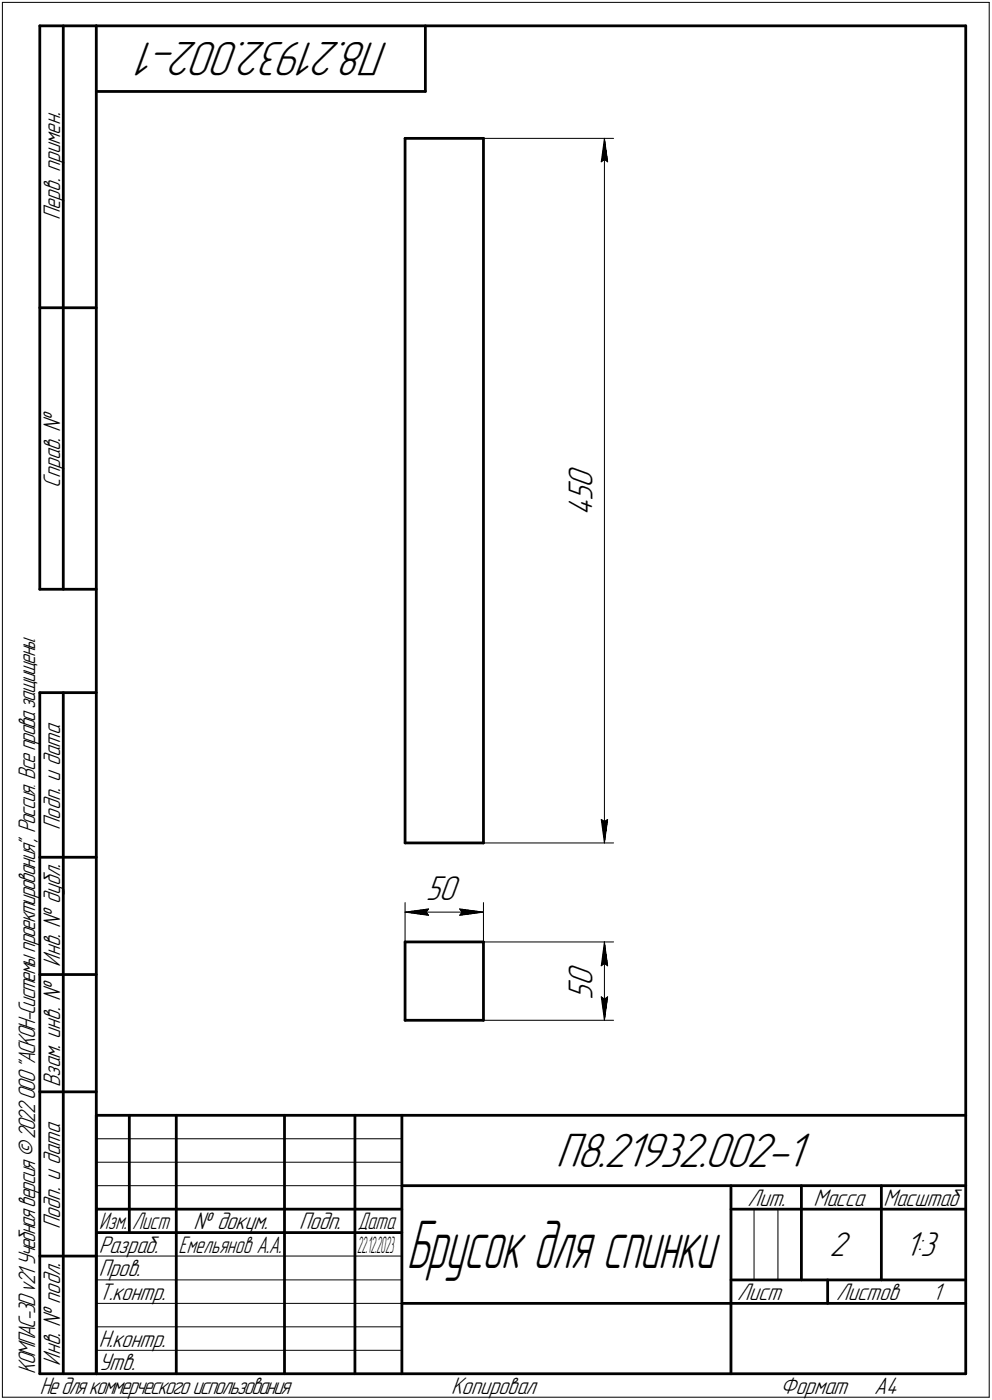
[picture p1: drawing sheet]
<svg xmlns="http://www.w3.org/2000/svg" width="211mm" height="298mm" viewBox="0 0 211 298" stroke-linecap="round" stroke-linejoin="round" font-family="sans-serif">
<g fill="none" stroke="#000" stroke-width=".59">
<path d="M8.5 5.5v120zM8.5 5.5h12zM13.5 5.5v120zM20.5 5.5v287zM20.5 5.5h185zM20.5 19.5h70zM90.5 5.5v14zM205.5 5.5v287zM86.2 29.5h16.7zM86.2 29.5v150zM102.9 29.5v150zM8.5 65.5h12z"/>
<path d="M8.5 125.5h12zM8.5 147.5v145zM8.5 147.5h12zM13.5 147.5v145zM86.2 179.5h16.7zM8.5 182.5h12zM8.5 207.5h12zM86.2 217.3h16.7zM86.2 200.6h16.7zM86.2 200.6v16.7zM102.9 200.6v16.7zM8.5 232.5h12z"/>
<path d="M20.5 237.5h185zM20.5 237.5v55zM27.5 237.5v25zM37.5 237.5v55zM60.5 237.5v55zM75.5 237.5v55zM85.5 237.5v55zM20.5 257.5h65zM85.5 252.5h120zM155.5 252.5v40zM155.5 257.5h15zM170.5 252.5v20z"/>
<path d="M170.5 257.5h35zM187.5 252.5v20zM8.5 267.5h12zM20.5 262.5h65zM85.5 277.5h70zM155.5 277.5h50zM155.5 272.5h50zM176.1 272.5v5zM8.5 292.5h12zM20.5 292.5h185z"/>
</g>
<g fill="none" stroke="#000" stroke-width=".21">
<path d="M.5 .5v297zM.5 .5h210zM210.5 .5v297zM102.9 29.5h27.7zM127.9 34.5l.7-.5zM128.6 29.5l.7 5zM128.6 34l.7 .5zM128.6 29.5l-.7 5zM128.6 29.5v150zM102.9 179.5h27.7zM127.9 174.5l.7 5zM127.9 174.5l.7 .4z"/>
<path d="M128.6 174.9l.7-.4zM129.3 174.5l-.7 5zM86.2 192.2v8.4zM86.2 194.2l5-.7zM86.2 194.2l5 .7zM86.2 194.2h16.7zM90.7 194.2l.5 .7zM91.2 193.5l-.5 .7zM97.8 194.9l5.1-.7zM97.8 193.5l.5 .7zM97.8 193.5l5.1 .7zM98.3 194.2l-.5 .7z"/>
<path d="M102.9 192.2v8.4zM102.9 200.6h27.7zM102.9 217.3h27.7zM127.9 205.7l.7-.6zM127.9 212.3l.7 5zM127.9 212.3l.7 .5zM128.6 200.6l.7 5.1zM128.6 205.1l.7 .6zM128.6 200.6l-.7 5.1zM128.6 212.8l.7-.5zM128.6 200.6v16.7zM129.3 212.3l-.7 5z"/>
<path d="M20.5 247.5h65zM20.5 252.5h65zM20.5 242.5h65zM160.4 257.5v15zM165.5 257.5v15zM20.5 267.5h65zM20.5 272.5h65zM20.5 277.5h65zM.5 297.5h210zM20.5 282.5h65zM20.5 287.5h65z"/>
</g>
<g fill="#fff" stroke="#fff" stroke-width=".21">
<path d="M120.5 205.1h7.1zM120.5 205.1h7.1zM120.5 205.2h7.1zM120.5 205.3h7.1zM120.5 205.4h7.1zM120.5 205.5h7.1zM120.5 205.6h7.1zM120.5 205.7h7.1zM120.5 205.7h7.1zM120.5 205.8h7.1zM120.5 205.9h7.1zM120.5 206h7.1zM120.5 206.1h7.1zM120.5 206.2h7.1zM120.5 206.2h7.1zM120.5 206.3h7.1zM120.5 206.4h7.1zM120.5 206.5h7.1zM120.5 206.6h7.1zM120.5 206.7h7.1zM120.5 206.8h7.1zM120.5 206.8h7.1zM120.5 206.9h7.1zM120.5 207h7.1zM120.5 207.1h7.1zM120.5 207.2h7.1zM120.5 207.3h7.1zM120.5 207.3h7.1zM120.5 207.4h7.1zM120.5 207.5h7.1zM120.5 207.6h7.1zM120.5 207.7h7.1zM120.5 207.8h7.1zM120.5 207.9h7.1zM120.5 207.9h7.1zM120.5 208h7.1zM120.5 208.1h7.1zM120.5 208.2h7.1zM120.5 208.3h7.1zM120.5 208.4h7.1zM120.5 208.4h7.1zM120.5 208.5h7.1zM120.5 208.6h7.1zM120.5 208.7h7.1zM120.5 208.8h7.1zM120.5 208.9h7.1zM120.5 209h7.1zM120.5 209h7.1zM120.5 209.1h7.1zM120.5 209.2h7.1zM120.5 209.3h7.1zM120.5 209.4h7.1zM120.5 209.5h7.1zM120.5 209.5h7.1zM120.5 209.6h7.1zM120.5 209.7h7.1zM120.5 209.8h7.1zM120.5 209.9h7.1zM120.5 210h7.1zM120.5 210.1h7.1zM120.5 210.1h7.1zM120.5 210.2h7.1zM120.5 210.3h7.1zM120.5 210.4h7.1zM120.5 210.5h7.1zM120.5 210.6h7.1zM120.5 210.7h7.1zM120.5 210.7h7.1zM120.5 210.8h7.1zM120.5 210.9h7.1zM120.5 211h7.1zM120.5 211.1h7.1zM120.5 211.2h7.1zM120.5 211.2h7.1zM120.5 211.3h7.1zM120.5 211.4h7.1zM120.5 211.5h7.1zM120.5 211.6h7.1zM120.5 211.7h7.1zM120.5 211.8h7.1zM120.5 211.8h7.1zM120.5 211.9h7.1zM120.5 212h7.1zM120.5 212.1h7.1zM120.5 212.2h7.1zM120.5 212.3h7.1zM120.5 212.3h7.1zM120.5 212.4h7.1zM120.5 212.5h7.1zM120.5 212.6h7.1zM120.5 212.7h7.1zM120.5 212.8h7.1z"/>
<path d="M128.5 200.8h.3zM128.5 200.9h.3zM128.4 201h.5zM128.4 201.1h.5zM128.4 201.2h.5zM128.4 201.3h.5zM128.4 201.3h.5zM128.3 201.4h.7zM128.3 201.5h.7zM128.3 201.6h.7zM128.2 201.7h.9zM128.2 201.8h.9zM128.1 201.8h1.1zM128.1 201.9h1.1zM128.1 202h1.1zM128 202.1h1.3zM128 202.2h1.3zM127.9 202.3h1.5zM127.9 202.4h1.5zM127.8 202.4h1.6zM127.8 202.5h1.7zM127.8 202.6h1.7zM127.8 202.7h1.7zM127.8 202.8h1.7zM127.8 202.9h1.7zM127.8 202.9h1.7zM127.8 203h1.7zM127.8 203.1h1.7zM127.8 203.2h1.7zM127.8 203.3h1.7zM127.8 203.4h1.7zM127.8 203.5h1.7zM127.8 203.5h1.7zM127.8 203.6h1.7zM127.7 203.7h1.8zM127.7 203.8h1.8zM127.7 203.9h1.8zM127.7 204h1.9zM127.7 204h1.9zM127.7 204.1h1.9zM127.7 204.2h1.9zM127.6 204.3h2zM127.6 204.4h2zM127.6 204.5h2zM127.6 204.6h2zM127.6 204.6h2.1zM127.6 204.7h2.1zM127.6 204.8h2.1zM127.5 204.9h2.2zM127.5 205h2.2zM127.5 205.1h2.2zM127.5 205.1h2.2zM127.5 205.2h2.2zM127.5 205.3h2.2zM127.5 205.4h2.3zM127.4 205.5h2.4zM127.4 205.6h2.4zM127.4 205.7h2.4zM127.4 205.7h2.4zM127.4 205.8h2.4zM127.4 205.9h2.4zM127.4 206h2.4z"/>
<path d="M127.3 211.8h2.5zM127.4 211.8h2.4zM127.4 211.9h2.4zM127.4 212h2.4zM127.4 212.1h2.4zM127.4 212.2h2.4zM127.4 212.3h2.4zM127.4 212.3h2.4zM127.5 212.4h2.3zM127.5 212.5h2.2zM127.5 212.6h2.2zM127.5 212.7h2.2zM127.5 212.8h2.2zM127.5 212.9h2.2zM127.5 212.9h2.2zM127.6 213h2.1zM127.6 213.1h2.1zM127.6 213.2h2.1zM127.6 213.3h2zM127.6 213.4h2zM127.6 213.4h2zM127.6 213.5h2zM127.6 213.6h2zM127.7 213.7h1.9zM127.7 213.8h1.9zM127.7 213.9h1.9zM127.7 214h1.9zM127.7 214h1.8zM127.7 214.1h1.8zM127.7 214.2h1.8zM127.8 214.3h1.7zM127.8 214.4h1.7zM127.8 214.5h1.7zM127.8 214.5h1.7zM127.8 214.6h1.7zM127.8 214.7h1.7zM127.8 214.8h1.7zM127.8 214.9h1.7zM127.8 215h1.7zM127.8 215.1h1.7zM127.8 215.1h1.7zM127.8 215.2h1.7zM127.8 215.3h1.7zM127.8 215.4h1.7zM127.8 215.5h1.6zM127.9 215.6h1.5zM127.9 215.6h1.5zM128 215.7h1.3zM128 215.8h1.3zM128.1 215.9h1.1zM128.1 216h1.1zM128.1 216.1h1zM128.2 216.2h.9zM128.2 216.2h.9zM128.3 216.3h.7zM128.3 216.4h.7zM128.4 216.5h.5zM128.4 216.6h.5zM128.4 216.7h.5zM128.4 216.7h.5zM128.4 216.8h.5zM128.5 216.9h.3zM128.5 217h.3z"/>
<path d="M90.6 186.1h7.8zM90.6 186.2h7.8zM90.6 186.3h7.8zM90.6 186.4h7.8zM90.6 186.4h7.8zM90.6 186.5h7.8zM90.6 186.6h7.8zM90.6 186.7h7.8zM90.6 186.8h7.8zM90.6 186.9h7.8zM90.6 186.9h7.8zM90.6 187h7.8zM90.6 187.1h7.8zM90.6 187.2h7.8zM90.6 187.3h7.8zM90.6 187.4h7.8zM90.6 187.5h7.8zM90.6 187.5h7.8zM90.6 187.6h7.8zM90.6 187.7h7.8zM90.6 187.8h7.8zM90.6 187.9h7.8zM90.6 188h7.8zM90.6 188h7.8zM90.6 188.1h7.8zM90.6 188.2h7.8zM90.6 188.3h7.8zM90.6 188.4h7.8zM90.6 188.5h7.8zM90.6 188.6h7.8zM90.6 188.6h7.8zM90.6 188.7h7.8zM90.6 188.8h7.8zM90.6 188.9h7.8zM90.6 189h7.8zM90.6 189.1h7.8zM90.6 189.1h7.8zM90.6 189.2h7.8zM90.6 189.3h7.8zM90.6 189.4h7.8zM90.6 189.5h7.8zM90.6 189.6h7.8zM90.6 189.7h7.8zM90.6 189.7h7.8zM90.6 189.8h7.8zM90.6 189.9h7.8zM90.6 190h7.8zM90.6 190.1h7.8zM90.6 190.2h7.8zM90.6 190.2h7.8zM90.6 190.3h7.8zM90.6 190.4h7.8zM90.6 190.5h7.8zM90.6 190.6h7.8zM90.6 190.7h7.8zM90.6 190.8h7.8zM90.6 190.8h7.8zM90.6 190.9h7.8zM90.6 191h7.8zM90.6 191.1h7.8zM90.6 191.2h7.8zM90.6 191.3h7.8zM90.6 191.3h7.8zM90.6 191.4h7.8zM90.6 191.5h7.8zM90.6 191.6h7.8zM90.6 191.7h7.8zM90.6 191.8h7.8zM90.6 191.9h7.8zM90.6 191.9h7.8zM90.6 192h7.8zM90.6 192.1h7.8zM90.6 192.2h7.8zM90.6 192.3h7.8zM90.6 192.4h7.8zM90.6 192.4h7.8zM90.6 192.5h7.8zM90.6 192.6h7.8zM90.6 192.7h7.8zM90.6 192.8h7.8zM90.6 192.9h7.8zM90.6 193h7.8zM90.6 193h7.8zM90.6 193.1h7.8z"/>
<path d="M91.1 193h.6zM90.5 193.1h1.2zM89.8 193.2h1.9zM89.2 193.3h2.5zM88.6 193.4h3.1zM88 193.5h3.7zM87.8 193.5h3.9zM87.6 193.6h4.1zM87.4 193.7h4.3zM87.2 193.8h4.5zM87 193.9h4.7zM86.8 194h4.9zM86.6 194.1h5.1zM86.4 194.1h5.3zM86.2 194.2h5.5zM86.4 194.3h5.3zM86.6 194.4h5.1zM86.8 194.5h4.9zM87 194.6h4.7zM87.2 194.6h4.5zM87.4 194.7h4.3zM87.6 194.8h4.1zM87.8 194.9h3.9zM88 195h3.7zM88.7 195.1h3zM89.5 195.2h2.2zM90.3 195.2h1.4zM91 195.3h.7z"/>
<path d="M97.4 193h.6zM97.4 193.1h1.2zM97.4 193.2h1.8zM97.4 193.3h2.4zM97.4 193.4h3zM97.4 193.5h3.6zM97.4 193.5h3.9zM97.4 193.6h4zM97.4 193.7h4.3zM97.4 193.8h4.5zM97.4 193.9h4.7zM97.4 194h4.9zM97.4 194.1h5.1zM97.4 194.1h5.3zM97.4 194.2h5.5zM97.4 194.3h5.3zM97.4 194.4h5.1zM97.4 194.5h4.9zM97.4 194.6h4.7zM97.4 194.6h4.5zM97.4 194.7h4.3zM97.4 194.8h4zM97.4 194.9h3.9zM97.4 195h3.6zM97.4 195.1h2.9zM97.4 195.2h2.2zM97.4 195.2h1.5zM97.4 195.3h.7z"/>
<path d="M120.5 99h7.1zM120.5 99.1h7.1zM120.5 99.1h7.1zM120.5 99.2h7.1zM120.5 99.3h7.1zM120.5 99.4h7.1zM120.5 99.5h7.1zM120.5 99.6h7.1zM120.5 99.7h7.1zM120.5 99.7h7.1zM120.5 99.8h7.1zM120.5 99.9h7.1zM120.5 100h7.1zM120.5 100.1h7.1zM120.5 100.2h7.1zM120.5 100.2h7.1zM120.5 100.3h7.1zM120.5 100.4h7.1zM120.5 100.5h7.1zM120.5 100.6h7.1zM120.5 100.7h7.1zM120.5 100.8h7.1zM120.5 100.8h7.1zM120.5 100.9h7.1zM120.5 101h7.1zM120.5 101.1h7.1zM120.5 101.2h7.1zM120.5 101.3h7.1zM120.5 101.3h7.1zM120.5 101.4h7.1zM120.5 101.5h7.1zM120.5 101.6h7.1zM120.5 101.7h7.1zM120.5 101.8h7.1zM120.5 101.9h7.1zM120.5 101.9h7.1zM120.5 102h7.1zM120.5 102.1h7.1zM120.5 102.2h7.1zM120.5 102.3h7.1zM120.5 102.4h7.1zM120.5 102.4h7.1zM120.5 102.5h7.1zM120.5 102.6h7.1zM120.5 102.7h7.1zM120.5 102.8h7.1zM120.5 102.9h7.1zM120.5 103h7.1zM120.5 103h7.1zM120.5 103.1h7.1zM120.5 103.2h7.1zM120.5 103.3h7.1zM120.5 103.4h7.1zM120.5 103.5h7.1zM120.5 103.5h7.1zM120.5 103.6h7.1zM120.5 103.7h7.1zM120.5 103.8h7.1zM120.5 103.9h7.1zM120.5 104h7.1zM120.5 104.1h7.1zM120.5 104.1h7.1zM120.5 104.2h7.1zM120.5 104.3h7.1zM120.5 104.4h7.1zM120.5 104.5h7.1zM120.5 104.6h7.1zM120.5 104.6h7.1zM120.5 104.7h7.1zM120.5 104.8h7.1zM120.5 104.9h7.1zM120.5 105h7.1zM120.5 105.1h7.1zM120.5 105.2h7.1zM120.5 105.2h7.1zM120.5 105.3h7.1zM120.5 105.4h7.1zM120.5 105.5h7.1zM120.5 105.6h7.1zM120.5 105.7h7.1zM120.5 105.7h7.1zM120.5 105.8h7.1zM120.5 105.9h7.1zM120.5 106h7.1zM120.5 106.1h7.1zM120.5 106.2h7.1zM120.5 106.3h7.1zM120.5 106.3h7.1zM120.5 106.4h7.1zM120.5 106.5h7.1zM120.5 106.6h7.1zM120.5 106.7h7.1zM120.5 106.8h7.1zM120.5 106.8h7.1zM120.5 106.9h7.1zM120.5 107h7.1zM120.5 107.1h7.1zM120.5 107.2h7.1zM120.5 107.3h7.1zM120.5 107.4h7.1zM120.5 107.4h7.1zM120.5 107.5h7.1zM120.5 107.6h7.1zM120.5 107.7h7.1zM120.5 107.8h7.1zM120.5 107.9h7.1zM120.5 107.9h7.1zM120.5 108h7.1zM120.5 108.1h7.1zM120.5 108.2h7.1zM120.5 108.3h7.1zM120.5 108.4h7.1zM120.5 108.5h7.1zM120.5 108.5h7.1zM120.5 108.6h7.1zM120.5 108.7h7.1zM120.5 108.8h7.1zM120.5 108.9h7.1zM120.5 109h7.1zM120.5 109.1h7.1zM120.5 109.1h7.1zM120.5 109.2h7.1zM120.5 109.3h7.1zM120.5 109.4h7.1zM120.5 109.5h7.1zM120.5 109.6h7.1zM120.5 109.6h7.1zM120.5 109.7h7.1zM120.5 109.8h7.1z"/>
<path d="M128.5 29.7h.3zM128.5 29.8h.3zM128.4 29.9h.5zM128.4 30h.5zM128.4 30.1h.5zM128.4 30.1h.5zM128.4 30.2h.5zM128.3 30.3h.7zM128.3 30.4h.7zM128.2 30.5h.9zM128.2 30.6h.9zM128.1 30.6h1zM128.1 30.7h1.1zM128.1 30.8h1.1zM128 30.9h1.3zM128 31h1.3zM127.9 31.1h1.5zM127.9 31.2h1.5zM127.8 31.2h1.6zM127.8 31.3h1.7zM127.8 31.4h1.7zM127.8 31.5h1.7zM127.8 31.6h1.7zM127.8 31.7h1.7zM127.8 31.7h1.7zM127.8 31.8h1.7zM127.8 31.9h1.7zM127.8 32h1.7zM127.8 32.1h1.7zM127.8 32.2h1.7zM127.8 32.3h1.7zM127.8 32.3h1.7zM127.8 32.4h1.7zM127.7 32.5h1.8zM127.7 32.6h1.8zM127.7 32.7h1.8zM127.7 32.8h1.9zM127.7 32.9h1.9zM127.7 32.9h1.9zM127.7 33h1.9zM127.6 33.1h2zM127.6 33.2h2zM127.6 33.3h2zM127.6 33.4h2zM127.6 33.4h2zM127.6 33.5h2.1zM127.6 33.6h2.1zM127.6 33.7h2.1zM127.5 33.8h2.2zM127.5 33.9h2.2zM127.5 34h2.2zM127.5 34h2.2zM127.5 34.1h2.2zM127.5 34.2h2.2zM127.5 34.3h2.3zM127.4 34.4h2.4zM127.4 34.5h2.4zM127.4 34.5h2.4zM127.4 34.6h2.4zM127.4 34.7h2.4zM127.4 34.8h2.4zM127.4 34.9h2.4z"/>
<path d="M127.3 174h2.5zM127.4 174.1h2.4zM127.4 174.2h2.4zM127.4 174.2h2.4zM127.4 174.3h2.4zM127.4 174.4h2.4zM127.4 174.5h2.4zM127.4 174.6h2.4zM127.5 174.7h2.3zM127.5 174.8h2.2zM127.5 174.8h2.2zM127.5 174.9h2.2zM127.5 175h2.2zM127.5 175.1h2.2zM127.5 175.2h2.2zM127.6 175.3h2.1zM127.6 175.3h2.1zM127.6 175.4h2.1zM127.6 175.5h2zM127.6 175.6h2zM127.6 175.7h2zM127.6 175.8h2zM127.6 175.9h2zM127.7 175.9h1.9zM127.7 176h1.9zM127.7 176.1h1.9zM127.7 176.2h1.9zM127.7 176.3h1.8zM127.7 176.4h1.8zM127.7 176.4h1.8zM127.8 176.5h1.7zM127.8 176.6h1.7zM127.8 176.7h1.7zM127.8 176.8h1.7zM127.8 176.9h1.7zM127.8 177h1.7zM127.8 177h1.7zM127.8 177.1h1.7zM127.8 177.2h1.7zM127.8 177.3h1.7zM127.8 177.4h1.7zM127.8 177.5h1.7zM127.8 177.5h1.7zM127.8 177.6h1.7zM127.8 177.7h1.6zM127.9 177.8h1.5zM127.9 177.9h1.5zM128 178h1.3zM128 178.1h1.3zM128.1 178.1h1.1zM128.1 178.2h1.1zM128.1 178.3h1zM128.2 178.4h.9zM128.2 178.5h.9zM128.3 178.6h.7zM128.3 178.6h.7zM128.4 178.7h.5zM128.4 178.8h.5zM128.4 178.9h.5zM128.4 179h.5zM128.4 179.1h.5zM128.5 179.2h.3zM128.5 179.2h.3z"/>
</g>
<g fill="#000" stroke="#000" stroke-width=".21">
<path d="M128.4 30.7h.2zM128.4 30.8h.2zM128.4 30.9h.2zM128.4 31h.2zM128.4 31.1h.2zM128.4 31.2h.2zM128.4 31.2h.2zM128.4 31.3h.2zM128.4 31.4h.2zM128.4 31.5h.2zM128.4 31.6h.2zM128.4 31.7h.2zM128.4 31.7h.2zM128.4 31.8h.2zM128.4 31.9h.2zM128.3 32h.3zM128.3 32.1h.3zM128.3 32.2h.3zM128.3 32.3h.3zM128.3 32.3h.3zM128.3 32.4h.3zM128.3 32.5h.3zM128.2 32.6h.4zM128.2 32.7h.4zM128.2 32.8h.4zM128.2 32.9h.4zM128.2 32.9h.4zM128.2 33h.4zM128.2 33.1h.4zM128.2 33.2h.4zM128.1 33.3h.5zM128.1 33.4h.5zM128.1 33.4h.5zM128.1 33.5h.5zM128.1 33.6h.5zM128.1 33.7h.5zM128.1 33.8h.5zM128 33.9h.6zM128 34h.6zM128 34h.5zM128 34.1h.4zM128 34.2h.3zM128 34.3h.2z"/>
<path d="M128.6 30.1h.2zM128.6 30.2h.2zM128.6 30.3h.2zM128.6 30.4h.2zM128.6 30.5h.2zM128.6 30.6h.2zM128.6 30.6h.2zM128.6 30.7h.3zM128.6 30.8h.3zM128.6 30.9h.3zM128.6 31h.3zM128.6 31.1h.3zM128.6 31.2h.3zM128.6 31.2h.3zM128.6 31.3h.3zM128.6 31.4h.3zM128.6 31.5h.3zM128.6 31.6h.3zM128.6 31.7h.3zM128.6 31.7h.3zM128.6 31.8h.3zM128.6 31.9h.3zM128.6 32h.4zM128.6 32.1h.4zM128.6 32.2h.4zM128.6 32.3h.4zM128.6 32.3h.4zM128.6 32.4h.4zM128.6 32.5h.4zM128.6 32.6h.5zM128.6 32.7h.5zM128.6 32.8h.5zM128.6 32.9h.5zM128.6 32.9h.5zM128.6 33h.5zM128.6 33.1h.5zM128.6 33.2h.5zM128.6 33.3h.6zM128.6 33.4h.6zM128.6 33.4h.6zM128.6 33.5h.6zM128.6 33.6h.6zM128.6 33.7h.6zM128.6 33.8h.6zM128.6 33.9h.7zM128.6 34h.7zM128.8 34h.5zM128.9 34.1h.4zM128.9 34.2h.4zM129.1 34.3h.2z"/>
<path d="M128 174.7h.3zM128 174.8h.4zM128 174.8h.5zM128 174.9h.6zM128 175h.6zM128 175.1h.6zM128.1 175.2h.5zM128.1 175.3h.5zM128.1 175.3h.5zM128.1 175.4h.5zM128.1 175.5h.5zM128.1 175.6h.5zM128.1 175.7h.5zM128.2 175.8h.4zM128.2 175.9h.4zM128.2 175.9h.4zM128.2 176h.4zM128.2 176.1h.4zM128.2 176.2h.4zM128.2 176.3h.4zM128.2 176.4h.4zM128.3 176.4h.3zM128.3 176.5h.3zM128.3 176.6h.3zM128.3 176.7h.3zM128.3 176.8h.3zM128.3 176.9h.3zM128.3 177h.3zM128.4 177h.2zM128.4 177.1h.2zM128.4 177.2h.2zM128.4 177.3h.2zM128.4 177.4h.2zM128.4 177.5h.2zM128.4 177.5h.2zM128.4 177.6h.2zM128.4 177.7h.2zM128.4 177.8h.2zM128.4 177.9h.2zM128.4 178h.2zM128.4 178.1h.2zM128.4 178.1h.2zM128.4 178.2h.2z"/>
<path d="M129 174.7h.3zM128.9 174.8h.4zM128.8 174.8h.5zM128.6 174.9h.7zM128.6 175h.7zM128.6 175.1h.7zM128.6 175.2h.6zM128.6 175.3h.6zM128.6 175.3h.6zM128.6 175.4h.6zM128.6 175.5h.6zM128.6 175.6h.6zM128.6 175.7h.6zM128.6 175.8h.5zM128.6 175.9h.5zM128.6 175.9h.5zM128.6 176h.5zM128.6 176.1h.5zM128.6 176.2h.5zM128.6 176.3h.5zM128.6 176.4h.5zM128.6 176.4h.4zM128.6 176.5h.4zM128.6 176.6h.4zM128.6 176.7h.4zM128.6 176.8h.4zM128.6 176.9h.4zM128.6 177h.4zM128.6 177h.3zM128.6 177.1h.3zM128.6 177.2h.3zM128.6 177.3h.3zM128.6 177.4h.3zM128.6 177.5h.3zM128.6 177.5h.3zM128.6 177.6h.3zM128.6 177.7h.3zM128.6 177.8h.3zM128.6 177.9h.3zM128.6 178h.3zM128.6 178.1h.3zM128.6 178.1h.3zM128.6 178.2h.3zM128.6 178.3h.2zM128.6 178.4h.2zM128.6 178.5h.2zM128.6 178.6h.2zM128.6 178.6h.2zM128.6 178.7h.2zM128.6 178.8h.2z"/>
<path d="M86.2 194.2h4.5zM86.9 194.3h3.9zM87.5 194.4h3.3zM88.1 194.5h2.8zM88.7 194.6h2.2zM89.3 194.6h1.7zM90 194.7h1.1zM90.6 194.8h.6z"/>
<path d="M90.6 193.6h.6zM90 193.7h1.1zM89.3 193.8h1.7zM88.7 193.9h2.2zM88.1 194h2.8zM87.5 194.1h3.3zM86.9 194.1h3.9z"/>
<path d="M97.9 193.6h.6zM98 193.7h1.1zM98 193.8h1.7zM98 193.9h2.3zM98.1 194h2.9zM98.2 194.1h3.4zM98.3 194.1h4z"/>
<path d="M98.3 194.2h4.6zM98.3 194.3h4zM98.2 194.4h3.4zM98.1 194.5h2.9zM98 194.6h2.3zM98 194.6h1.7zM98 194.7h1.1zM97.9 194.8h.6z"/>
<path d="M128 212.4h.2zM128 212.5h.3zM128 212.6h.4zM128 212.7h.5zM128 212.8h.6zM128 212.9h.6zM128.1 212.9h.5zM128.1 213h.5zM128.1 213.1h.5zM128.1 213.2h.5zM128.1 213.3h.5zM128.1 213.4h.5zM128.1 213.4h.5zM128.2 213.5h.4zM128.2 213.6h.4zM128.2 213.7h.4zM128.2 213.8h.4zM128.2 213.9h.4zM128.2 214h.4zM128.2 214h.4zM128.2 214.1h.4zM128.3 214.2h.3zM128.3 214.3h.3zM128.3 214.4h.3zM128.3 214.5h.3zM128.3 214.5h.3zM128.3 214.6h.3zM128.3 214.7h.3zM128.4 214.8h.2zM128.4 214.9h.2zM128.4 215h.2zM128.4 215.1h.2zM128.4 215.1h.2zM128.4 215.2h.2zM128.4 215.3h.2zM128.4 215.4h.2zM128.4 215.5h.2zM128.4 215.6h.2zM128.4 215.6h.2zM128.4 215.7h.2zM128.4 215.8h.2zM128.4 215.9h.2zM128.4 216h.2z"/>
<path d="M128.4 201.8h.2zM128.4 201.9h.2zM128.4 202h.2zM128.4 202.1h.2zM128.4 202.2h.2zM128.4 202.3h.2zM128.4 202.4h.2zM128.4 202.4h.2zM128.4 202.5h.2zM128.4 202.6h.2zM128.4 202.7h.2zM128.4 202.8h.2zM128.4 202.9h.2zM128.4 202.9h.2zM128.4 203h.2zM128.3 203.1h.3zM128.3 203.2h.3zM128.3 203.3h.3zM128.3 203.4h.3zM128.3 203.5h.3zM128.3 203.5h.3zM128.3 203.6h.3zM128.3 203.7h.3zM128.2 203.8h.4zM128.2 203.9h.4zM128.2 204h.4zM128.2 204h.4zM128.2 204.1h.4zM128.2 204.2h.4zM128.2 204.3h.4zM128.1 204.4h.5zM128.1 204.5h.5zM128.1 204.6h.5zM128.1 204.6h.5zM128.1 204.7h.5zM128.1 204.8h.5zM128.1 204.9h.5zM128.1 205h.5zM128 205.1h.6zM128 205.1h.6zM128 205.2h.5zM128 205.3h.4zM128 205.4h.3zM128 205.5h.2z"/>
<path d="M128.6 201.3h.2zM128.6 201.3h.2zM128.6 201.4h.2zM128.6 201.5h.2zM128.6 201.6h.2zM128.6 201.7h.2zM128.6 201.8h.2zM128.6 201.8h.2zM128.6 201.9h.3zM128.6 202h.3zM128.6 202.1h.3zM128.6 202.2h.3zM128.6 202.3h.3zM128.6 202.4h.3zM128.6 202.4h.3zM128.6 202.5h.3zM128.6 202.6h.3zM128.6 202.7h.3zM128.6 202.8h.3zM128.6 202.9h.3zM128.6 202.9h.3zM128.6 203h.3zM128.6 203.1h.3zM128.6 203.2h.4zM128.6 203.3h.4zM128.6 203.4h.4zM128.6 203.5h.4zM128.6 203.5h.4zM128.6 203.6h.4zM128.6 203.7h.4zM128.6 203.8h.5zM128.6 203.9h.5zM128.6 204h.5zM128.6 204h.5zM128.6 204.1h.5zM128.6 204.2h.5zM128.6 204.3h.5zM128.6 204.4h.5zM128.6 204.5h.6zM128.6 204.6h.6zM128.6 204.6h.6zM128.6 204.7h.6zM128.6 204.8h.6zM128.6 204.9h.6zM128.6 205h.6zM128.6 205.1h.7zM128.6 205.1h.7zM128.8 205.2h.5zM128.9 205.3h.4zM128.9 205.4h.4zM129.1 205.5h.2z"/>
<path d="M129.1 212.4h.2zM128.9 212.5h.4zM128.9 212.6h.4zM128.8 212.7h.5zM128.6 212.8h.7zM128.6 212.9h.7zM128.6 212.9h.6zM128.6 213h.6zM128.6 213.1h.6zM128.6 213.2h.6zM128.6 213.3h.6zM128.6 213.4h.6zM128.6 213.4h.6zM128.6 213.5h.5zM128.6 213.6h.5zM128.6 213.7h.5zM128.6 213.8h.5zM128.6 213.9h.5zM128.6 214h.5zM128.6 214h.5zM128.6 214.1h.5zM128.6 214.2h.4zM128.6 214.3h.4zM128.6 214.4h.4zM128.6 214.5h.4zM128.6 214.5h.4zM128.6 214.6h.4zM128.6 214.7h.4zM128.6 214.8h.3zM128.6 214.9h.3zM128.6 215h.3zM128.6 215.1h.3zM128.6 215.1h.3zM128.6 215.2h.3zM128.6 215.3h.3zM128.6 215.4h.3zM128.6 215.5h.3zM128.6 215.6h.3zM128.6 215.6h.3zM128.6 215.7h.3zM128.6 215.8h.3zM128.6 215.9h.3zM128.6 216h.3zM128.6 216.1h.2zM128.6 216.2h.2zM128.6 216.2h.2zM128.6 216.3h.2zM128.6 216.4h.2zM128.6 216.5h.2zM128.6 216.6h.2z"/>
</g>
<text font-size="15.1" x="86.6" y="270.1">Брусок для спинки</text>
<g font-size="10.9">
<text x="82.7" y="9" transform="rotate(-180 82.7 9)">П8.21932.002-1</text>
<text x="118.3" y="248.5">П8.21932.002-1</text>
</g>
<g font-size="7.8">
<text x="126.1" y="106.8" transform="rotate(-90 126.1 106.8)">5</text>
<text x="126.1" y="104" transform="rotate(-90 126.1 104)">0</text>
<text x="126.1" y="109.9" transform="rotate(-90 126.1 109.9)">4</text>
<text x="90.6" y="191.7">50</text>
<text x="126.1" y="212.8" transform="rotate(-90 126.1 212.8)">5</text>
<text x="126.1" y="210.1" transform="rotate(-90 126.1 210.1)">0</text>
<text x="176.5" y="267.5">2</text>
<text x="192.6" y="267.5">1:3</text>
</g>
<g font-size="5.4">
<text x="12.8" y="46.9" transform="rotate(-90 12.8 46.9)">Перв. примен.</text>
<text x="12.8" y="103.8" transform="rotate(-90 12.8 103.8)">Справ. №</text>
<text x="12.8" y="176.7" transform="rotate(-90 12.8 176.7)">Подп. и дата</text>
<text x="12.8" y="205.8" transform="rotate(-90 12.8 205.8)">Инв. № дубл.</text>
<text x="12.8" y="231.6" transform="rotate(-90 12.8 231.6)">Взам. инв. №</text>
<text x="159.1" y="256.8">Лит.</text>
<text x="173.1" y="256.8">Масса</text>
<text x="188" y="256.8">Масштаб</text>
<text x="12.8" y="261.7" transform="rotate(-90 12.8 261.7)">Подп. и дата</text>
<text x="41.2" y="261.8">№ докум.</text>
<text x="63.6" y="261.8">Подп.</text>
<text x="21" y="266.8">Разраб.</text>
<text x="21" y="271.8">Пров.</text>
<text x="21" y="276.8">Т.контр.</text>
<text x="156.9" y="276.8">Лист</text>
<text x="177.9" y="276.8">Листов</text>
<text x="198.4" y="276.8">1</text>
<text x="21" y="286.8">Н.контр.</text>
<text x="7.5" y="292.5" transform="rotate(-90 7.5 292.5)">КОМПАС-3Dv21 Учебнаяверсия©2022ООО&quot;АСКОН-Системыпроектирования&quot;, Россия. Всеправазащищены.</text>
<text x="12.8" y="290.8" transform="rotate(-90 12.8 290.8)">Инв. № подл.</text>
<text x="21" y="291.8">Утв.</text>
<text x="8.5" y="296.7">Недлякоммерческогоиспользования</text>
<text x="96" y="296.8">Копировал</text>
<text x="166" y="296.8">Формат</text>
<text x="186" y="296.8">A4</text>
</g>
<g font-size="5.3">
<text x="21.1" y="261.8">Изм.</text>
<text x="28.1" y="261.8">Лист</text>
<text x="76.1" y="261.8">Дата</text>
<text x="38" y="266.8">Емельянов А.А.</text>
</g>
<g font-size="5.1">
<text x="76" y="266.8">2</text>
<text x="76.9" y="266.8">2.12.2023</text>
</g>
</svg>
